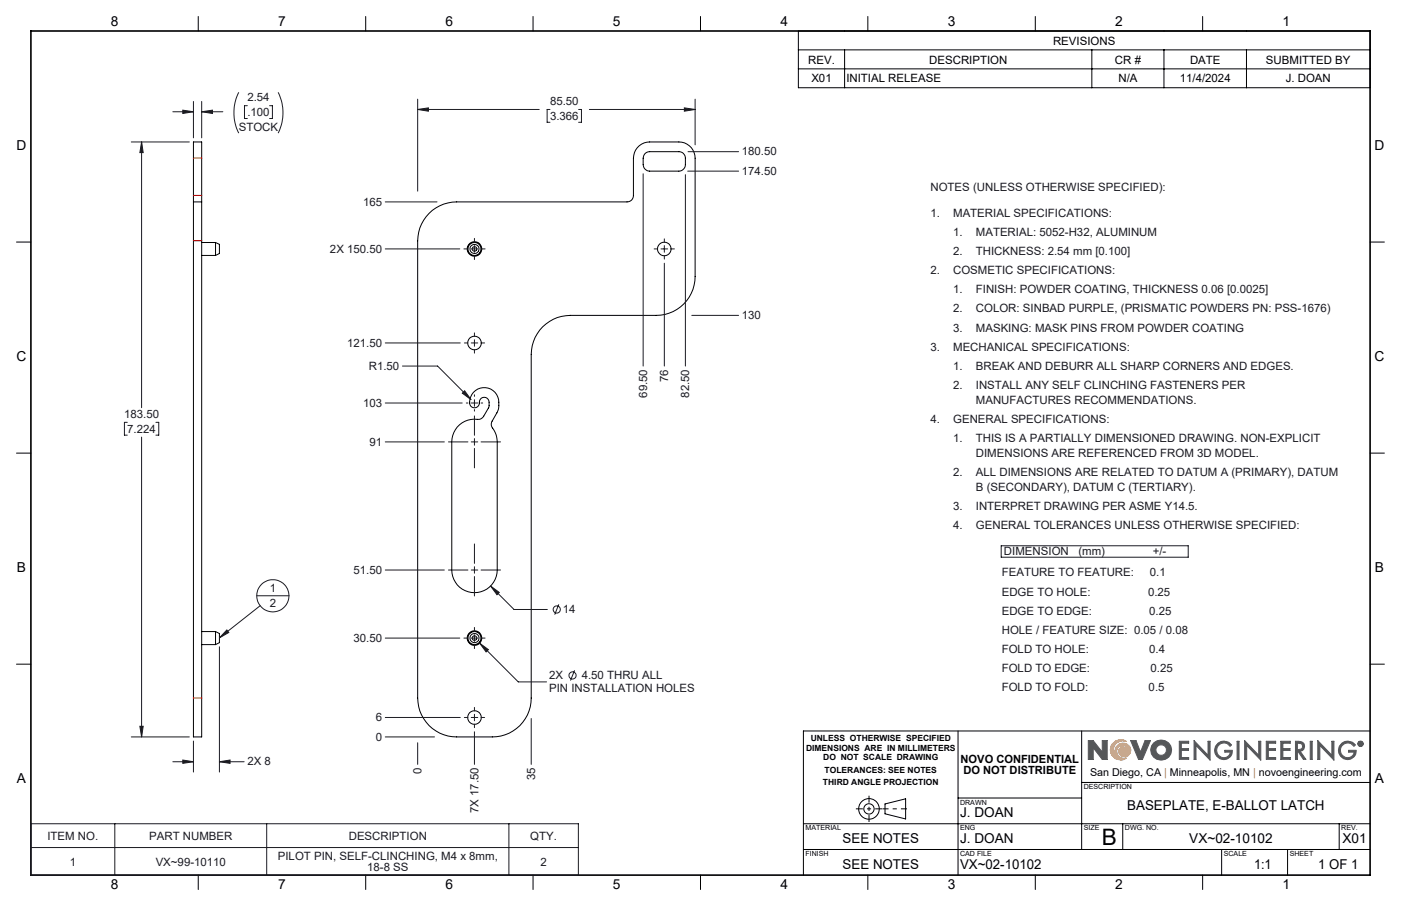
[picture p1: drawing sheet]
<svg xmlns="http://www.w3.org/2000/svg" width="432mm" height="279mm" viewBox="0 0 432 279" stroke-linecap="round" stroke-linejoin="round" font-family="sans-serif">
<g fill="none" stroke="#000" stroke-width=".31">
<path d="M61.1 5.1v4.5M112.7 5.1v4.5M164.3 5.1v4.5M215.9 5.1v4.5M267.5 5.1v4.5M319.1 5.1v4.5M370.7 5.1v4.5M198.8 47.3l.7-.4 .7-.1h9a1.99 1.99 0 0 1 2 2v2a2.05 2.05 0 0 1-2 2h-9a2.05 2.05 0 0 1-2-2v-2zM5.1 74.6h4.4M59.6 62.3v165h2.6v-165M59.6 62.3v-18.5h2.6v18.5M59.6 62.3h2.6"/>
<path d="M62.2 78.8h4.2M62.2 74.8h4.2M66.4 74.8v4M66.4 74.8l1.2 .6v2.8l-1.2 .6M132.3 65.8a12.1 12.1 0 0 1 8.5-3.5h52.5a1.93 1.93 0 0 0 1.9-2v-11.5a5 5 0 0 1 5-5h9a5 5 0 0 1 5 5v36.5a12 12 0 0 1-12 12h-26.4a12 12 0 0 0-12.1 12v106a11.9 11.9 0 0 1-12 12h-10.9a12 12 0 0 1-12.1-12v-141a11.9 11.9 0 0 1 3.6-8.5zM422.3 74.6h4.4M5.1 139.7h4.4M145.9 121a4.6 4.6 0 0 1 5.5-.9 4.6 4.6 0 0 1 2.3 5l-.4 2-1.6 2.8a2.09 2.09 0 0 0 .5 2.6l.7 1.6 .3 2.2v39.5a7 7 0 0 1-7 7 7 7 0 0 1-7-7v-39.5a7.1 7.1 0 0 1 8.5-7l1.2-.7 1.8-3.3a2.01 2.01 0 0 0-1.5-2.8 1.78 1.78 0 0 0-1.5 2.2 1.51 1.51 0 0 1-1.8 1 1.51 1.51 0 0 1-1.2-1.7 4.8 4.8 0 0 1 1.2-3zM422.3 139.7h4.4M62.2 198.8h4.2M62.2 194.8h4.2M66.4 194.8v4"/>
<path d="M66.4 194.8l1.2 .6v2.8l-1.2 .6M5.1 204.8h4.4M422.3 204.8h4.4M295.3 225.4v44.5M333.4 225.4v36.6M422.3 225.4h-174.7v44.5M247.6 254h174.7M272.8 247.9l6.3-1.6v6.3l-6.3-1.6zM295.3 246.1h38.1M333.4 241.3h88.9M346 254v8M412.7 254v8"/>
<path d="M61.1 269.9v4.4M112.7 269.9v4.4M164.3 269.9v4.4M215.9 269.9v4.4M247.6 262h174.7M267.5 269.9v4.4M319.1 269.9v4.4M370.7 269.9v4.4M376.5 262v7.9M396.8 262v7.9"/>
<circle cx="146.2" cy="76.8" r="2"/>
<circle cx="146.2" cy="76.8" r="2.24"/>
<circle cx="146.3" cy="76.8" r=".71"/>
<circle cx="146.3" cy="76.8" r="1.41"/>
<circle cx="204.7" cy="76.8" r="2.1"/>
<circle cx="146.2" cy="105.8" r="2.1"/>
<circle cx="146.2" cy="196.8" r="2.01"/>
<circle cx="146.2" cy="196.8" r="2.25"/>
<circle cx="146.2" cy="196.8" r=".72"/>
<circle cx="146.3" cy="196.8" r="1.41"/>
<circle cx="146.2" cy="221.3" r="2.1"/>
<circle cx="267.8" cy="249.5" r="1.59"/>
<circle cx="267.8" cy="249.5" r="3.2"/>
</g>
<path d="M62.2 48.8h-2.6M59.6 60.3h2.6M62.2 74.3h-2.6M59.6 215.3h2.6" fill="none" stroke="#f00" stroke-width=".31" stroke-dasharray="6.3 1.3 1.3 1.3 1.3 1.3"/>
<path d="M342.7 229.6a3.1 3.1 0 0 1 4.5-.9 2.82 2.82 0 0 0-3.9 1.7 2.82 2.82 0 0 0 2.3 3.6 2.45 2.45 0 0 1-1.1-4.2 2.45 2.45 0 0 1 4 1.5 1.88 1.88 0 0 1-1.9 2.1 1.88 1.88 0 0 1-1.8-2.2l.6-.7a1.82 1.82 0 0 1 2.4 1.5 1.89 1.89 0 0 0-2.6-2 1.89 1.89 0 0 0-.3 3.3l1.5 .6 .8-.1a3.2 3.2 0 0 1-4-.2 3.2 3.2 0 0 1-.5-4z" fill="none" stroke="#f78d2a" stroke-width=".31"/>
<g fill="none" stroke="#555759" stroke-width=".31">
<path d="M336.9 230.6v3.6h-1.5v-5.8h1.5l2.8 3.6M336.9 230.6h.1M337 230.6l2.7 3.6h1.5v-5.8h-1.5v3.6M339.7 232h.1M348.5 228.4h1.6l1.4 3.6 1.4-3.6h1.7l-2.5 5.8h-1.2zM363.5 228.6h2.9v.6h-2.3v1.7h2.2v.5h-2.2v2.2h2.3v.6h-2.9zM368 228.4l4.3 4.5v-4.3h.7v5.8l-4.4-4.5v4.3h-.6zM375.4 229.2a2.89 2.89 0 0 1 4.2 .5l-.5 .5a2.26 2.26 0 0 0-3.2-.7 2.26 2.26 0 0 0-.5 3.2 2.26 2.26 0 0 0 3.3 .4l.5-1.1h-1.7v-.6h2.3a2.78 2.78 0 0 1-4 2.5 2.78 2.78 0 0 1-.4-4.7zM381.3 228.6h.6v5.6h-.6zM383.6 228.4l4.3 4.5v-4.3h.7v5.8l-4.4-4.5v4.3h-.6zM390.3 228.6h2.9v.6h-2.3v1.7h2.2v.5h-2.2v2.2h2.3v.6h-2.9zM394.8 228.6h2.9v.6h-2.3v1.7h2.2v.5h-2.2v2.2h2.3v.6h-2.9z"/>
<path d="M399.3 228.6a2.74 2.74 0 0 1 2.6 .8l.2 .8-.3 .9-1.1 .6 1.8 2.5h-.8l-1.7-2.5h-.1v2.5h-.6zM399.9 229.2l1.1 .1a1.02 1.02 0 0 1 0 1.7l-1.1 .2zM403.8 228.6h.6v5.6h-.6zM406.2 228.4l4.3 4.5v-4.3h.6v5.8l-4.3-4.5v4.3h-.6zM413.6 229.2a2.89 2.89 0 0 1 4.2 .5l-.5 .5a2.25 2.25 0 0 0-3.3-.7 2.25 2.25 0 0 0-.2 3.4 2.25 2.25 0 0 0 3.4-.3l.1-.6h-1.6v-.6h2.3a2.79 2.79 0 0 1-4 2.5 2.79 2.79 0 0 1-.4-4.7zM419 228.9l.6 .1-.1 .4 .2 .4-.4-.4-.3 .4zM419.2 229l.3 .2-.3 .1z"/>
<circle cx="357.9" cy="231.3" r="1.64"/>
<circle cx="357.9" cy="231.3" r="3.2"/>
<circle cx="419.3" cy="229.4" r=".85"/>
<circle cx="419.3" cy="229.4" r=".71"/>
</g>
<path d="M279.5 249.4h-7.5" fill="none" stroke="#000" stroke-width=".31" stroke-dasharray="15.2 1.3 1.3 1.3" stroke-dashoffset="13.4" stroke-linecap="butt"/>
<path d="M263.8 249.4h8.1M267.8 245.4v8.1" fill="none" stroke="#000" stroke-width=".31" stroke-dasharray="15.2 1.3 1.3 1.3" stroke-dashoffset="13.1" stroke-linecap="butt"/>
<path d="M9.5 9.6h412.8v260.3h-412.8z" fill="none" stroke="#000" stroke-width=".5"/>
<path d="M343 229.1a3.2 3.2 0 0 1 4.2-.4 2.82 2.82 0 0 0-3.9 1.7 2.82 2.82 0 0 0 2.3 3.6 2.43 2.43 0 0 1-1.9-2.8 2.43 2.43 0 0 1 2.7-2 2.43 2.43 0 0 1 2.1 2.7 1.82 1.82 0 0 1-2.5 1.5 1.82 1.82 0 0 1-.9-2.7 1.73 1.73 0 0 1 2.7 1.3 1.9 1.9 0 0 0-2.6-2 1.9 1.9 0 0 0-.3 3.3l.8 .5h1.5a3.2 3.2 0 0 1-4.2-.4 3.2 3.2 0 0 1 0-4.3z" fill-rule="evenodd" fill="#f78d2a"/>
<path d="M335.4 228.4v5.8h1.5v-3.6l2.8 3.6h1.5v-5.8h-1.5v3.6l-2.8-3.6zM348.5 228.4l2.4 5.8h1.2l2.5-5.8h-1.7l-1.4 3.6-1.4-3.6zM355.6 229.1a3.1 3.1 0 0 0 .2 4.6 3.1 3.1 0 0 0 4.6-.6 3.1 3.1 0 0 0-1-4.5l-1.8-.4-1 .3zM356.2 231.3a1.65 1.65 0 0 1 3.3 0 1.65 1.65 0 0 1-3.3 0zM363.5 228.6v5.6h2.9v-.6h-2.3v-2.2h2.2v-.5h-2.2v-1.7h2.3v-.6zM368 228.4v5.8h.6v-4.3l4.4 4.5v-5.8h-.7v4.3zM375.2 229.3a2.79 2.79 0 0 0 .7 4.7 2.79 2.79 0 0 0 3.9-2.6h-2.3v.6h1.7a2.16 2.16 0 0 1-3 1.4 2.16 2.16 0 0 1-.9-3.2 2.22 2.22 0 0 1 3.8 0l.5-.5a2.92 2.92 0 0 0-4.4-.4zM381.3 228.6v5.6h.6v-5.6zM383.6 228.4v5.8h.6v-4.3l4.4 4.5v-5.8h-.7v4.3zM390.3 228.6v5.6h2.9v-.6h-2.3v-2.2h2.2v-.5h-2.2v-1.7h2.3v-.6zM394.8 228.6v5.6h2.9v-.6h-2.3v-2.2h2.2v-.5h-2.2v-1.7h2.3v-.6zM399.3 228.6v5.6h.6v-2.5l1.8 2.5h.8l-1.8-2.5 1.1-.6 .3-1.3a1.6 1.6 0 0 0-2.1-1.2zM399.9 229.2l1.3 .3 .3 .4-.3 1-1.3 .3zM403.8 228.6v5.6h.6v-5.6zM406.2 228.4v5.8h.6v-4.3l4.3 4.5v-5.8h-.6v4.3zM413.3 229.4a2.79 2.79 0 0 0 .9 4.6 2.79 2.79 0 0 0 3.8-2.6h-2.3v.6h1.6a2.18 2.18 0 0 1-3.2 1.3 2.18 2.18 0 0 1-.4-3.5 2.22 2.22 0 0 1 3.6 .4l.5-.5a2.89 2.89 0 0 0-4.5-.3zM419 228.9v.9h.2v-.4l.5 .4-.2-.4 .2-.4zM419.2 229l.3 .2-.3 .1zM418.5 229.4a.85 .85 0 0 0 1.7 0 .85 .85 0 0 0-1.7 0zM418.6 229.4a.71 .71 0 0 1 1.4 0 .71 .71 0 0 1-1.4 0z" fill-rule="evenodd" fill="#555759"/>
<g fill="none" stroke="#191924" stroke-width=".31">
<path d="M53.3 34.5h6.3M56.3 34l3.3 .5-3.3 .5zM59.6 31.3v11.2M62.2 34.5l3.3-.5v1zM62.2 31.3v11.2M62.2 34.5h6.5M73.6 28.5a14.1 14.1 0 0 0 0 12.6M76.2 32.6h-.8v3.9h.8M83.1 32.6h.9v3.9h-.9M85.7 28.5a14.1 14.1 0 0 1 0 12.6M128.7 33.8l3.3-.5v1zM128.7 33.8h37.5"/>
<path d="M128.7 30.6v28.3M169.5 33.8h-.9v3.9h.9M178.3 33.8h.9v3.9h-.9M181.6 33.8h32.6M210.9 33.3l3.3 .5-3.3 .5zM214.2 30.6v14.1M40.5 43.8h17.8M43.6 43.8l.5 3.3h-1zM43.6 43.8v81.9M198.2 53.6v59.3M211.2 53.9v59M211.9 52.8h15.7"/>
<path d="M212.1 46.8h15.5M118.7 76.8h23M118.7 62.3h16M143 76.8h1.2M145.2 76.8h2M146.2 73.5v1.3M146.2 75.7v2.1M146.2 78.8v1.2M148.3 76.8h1.2M201.6 76.8h1.1M203.7 76.8h2.1M204.8 73.7v1.1"/>
<path d="M204.8 75.7v2.1M204.8 78.8v1.1M206.8 76.8h1.1M204.8 81.2v31.7M213.2 97.3h14.4M118.7 105.8h23.2M124 112.9h10.9l10.3 10.3M143.1 105.8h1.1M145.2 105.8h2M146.2 102.7v1.1M146.2 104.8v2M146.2 107.8v1.1"/>
<path d="M148.3 105.8h1.1M39.2 130.2h-.9v4h.9M43.6 134.8v92.5M48 130.2h.9v4h-.9M118.7 136.3h18.2M118.7 124.3h23.8M138.2 136.3h6M143.2 120.5l2 2.7-2.7-2zM143.7 124.3h.5M145.2 136.3h2M145.2 124.3h2M146.2 121.7v.5"/>
<path d="M146.2 123.3v2M146.2 126.3v.5M146.2 128.3v5.9M146.2 135.3v2M146.2 138.3v6M148.3 136.3h6M148.3 124.3h.5M118.7 175.8h18.2M138.2 175.8h6M145.2 175.8h2M146.2 167.7v6M146.2 174.8v2"/>
<path d="M146.2 177.8v6M148.3 175.8h6M308.6 168.3h57.6v3.5h-57.6zM67.6 199.5v38.6M69.9 194.3l.6 .8-2.9 1.6zM79.1 183.7h10M80.2 186.8l-12.6 9.9M118.7 196.8h23M143 196.8h1.2M145.2 196.8h2M146.2 193.5v1.2M146.2 195.8v2"/>
<path d="M146.2 198.8v1.2M147.8 198.4l2.7 1.9-.7 .7zM147.8 198.4l11.9 11.9h8.8M148.3 196.8h1.2M151.2 180.7l2.7 2-.7 .7zM151.2 180.7l7.2 7.3h10.3M172.2 186.4l-1.2 3.1M146.2 218.2v1.1M177.1 206.7l-1.3 3.2M40.5 227.3h17.8M43.1 224h1l-.5 3.3zM53.3 234.9h6.3"/>
<path d="M56.3 234.4l3.3 .5-3.3 .5zM59.6 228.5v9.6M67.6 234.9l3.3-.5v1zM67.6 234.9h7.6M118.7 227.3h15.2M118.7 221.3h23.2M128.7 229.1v6.6M143.1 221.3h1.1M145.2 221.3h2M146.2 220.3v2M146.2 223.3v1.1M146.2 225.7v10"/>
<path d="M148.3 221.3h1.1M163.7 221.6v14.1M9.5 254h168.8v15.9h-168.8zM35.4 254v15.9M82.2 254v15.9M156.8 254v15.9M9.5 261.4h168.8"/>
<circle cx="84.1" cy="183.7" r="5"/>
<circle cx="171.6" cy="188" r="1.11"/>
<circle cx="176.5" cy="208.3" r="1.09"/>
</g>
<path d="M246.1 9.6h176.2v17.5h-176.2zM246.1 15.4h176.2M260.3 15.4v11.7M336.5 15.4v11.7M358.7 15.4v11.7M384.2 15.4v11.7M246.1 21.2h176.2" fill="none" stroke="#000" stroke-width=".31"/>
<path d="M128.7 33.8l3.3-.5v1zM210.9 33.3l3.3 .5-3.3 .5zM143.2 120.5l-.7 .7 2.7 2zM151.2 180.7l2 2.7 .7-.7zM147.8 198.4l2 2.6 .7-.7zM56.3 34l3.3 .5-3.3 .5zM62.2 34.5l3.3-.5v1zM43.6 43.8l.5 3.3h-1zM43.1 224h1l-.5 3.3zM56.3 234.4l3.3 .5-3.3 .5zM67.6 234.9l3.3-.5v1zM69.9 194.3l.6 .8-2.9 1.6z" fill="#191924"/>
<text font-size="7" x="339.5" y="260.5">B</text>
<g font-size="4.2">
<text x="34.1" y="8.1">8</text>
<text x="85.7" y="8.1">7</text>
<text x="137.3" y="8.1">6</text>
<text x="188.9" y="8.1">5</text>
<text x="240.5" y="8.1">4</text>
<text x="292.1" y="8.1">3</text>
<text x="343.7" y="8.1">2</text>
<text x="395.3" y="8.1">1</text>
<text x="5.1" y="46.4">D</text>
<text x="423.7" y="46.4">D</text>
<text x="5.1" y="111.4">C</text>
<text x="423.7" y="111.4">C</text>
<text x="5.2" y="176.5">B</text>
<text x="423.8" y="176.5">B</text>
<text x="5.2" y="241.6">A</text>
<text x="423.8" y="241.6">A</text>
<text x="347.4" y="249.9">BASEPLATE, E-BALLOT LATCH</text>
<text x="295.9" y="252">J. DOAN</text>
<text x="259.7" y="260">SEE NOTES</text>
<text x="295.9" y="260">J. DOAN</text>
<text x="366.5" y="260">VX~02-10102</text>
<text x="413.8" y="260">X01</text>
<text x="259.7" y="267.9">SEE NOTES</text>
<text x="295.9" y="267.9">VX~02-10102</text>
<text x="386.5" y="267.9">1:1</text>
<text x="406.3" y="267.9">1 OF 1</text>
<text x="34.1" y="274.2">8</text>
<text x="85.7" y="274.2">7</text>
<text x="137.3" y="274.2">6</text>
<text x="188.9" y="274.2">5</text>
<text x="240.5" y="274.2">4</text>
<text x="292.1" y="274.2">3</text>
<text x="343.7" y="274.2">2</text>
<text x="395.3" y="274.2">1</text>
</g>
<g font-size="3.5">
<text x="324.6" y="13.8">REVISIONS</text>
<text x="249.1" y="19.6">REV.</text>
<text x="286.4" y="19.6">DESCRIPTION</text>
<text x="343.6" y="19.6">CR #</text>
<text x="366.8" y="19.6">DATE</text>
<text x="390.2" y="19.6">SUBMITTED BY</text>
<text x="250.1" y="25.4">X01</text>
<text x="260.8" y="25.4">INITIAL RELEASE</text>
<text x="344.7" y="25.4">N/A</text>
<text x="363.6" y="25.4">11/4/2024</text>
<text x="396.3" y="25.4">J. DOAN</text>
<text x="296.1" y="235.2">NOVO CONFIDENTIAL</text>
<text x="296.9" y="238.7">DO NOT DISTRIBUTE</text>
</g>
<g font-size="3.5" fill="#191924">
<text x="76.2" y="31.2">2.54</text>
<text x="76.2" y="35.7">.100</text>
<text x="169.5" y="32.4">85.50</text>
<text x="73.6" y="40.3">STOCK</text>
<text x="169.5" y="36.9">3.366</text>
<text x="228.6" y="47.9">180.50</text>
<text x="228.6" y="53.9">174.50</text>
<text x="286.8" y="58.9">NOTES (UNLESS OTHERWISE SPECIFIED):</text>
<text x="111.9" y="63.4">165</text>
<text x="286.8" y="66.8">1.</text>
<text x="293.8" y="66.8">MATERIAL SPECIFICATIONS:</text>
<text x="101.7" y="77.9">2X 150.50</text>
<text x="293.8" y="72.7">1.</text>
<text x="300.8" y="72.7">MATERIAL: 5052-H32, ALUMINUM</text>
<text x="293.8" y="78.6">2.</text>
<text x="300.8" y="78.6">THICKNESS: 2.54 mm [0.100]</text>
<text x="286.8" y="84.5">2.</text>
<text x="293.8" y="84.5">COSMETIC SPECIFICATIONS:</text>
<text x="293.8" y="90.4">1.</text>
<text x="300.8" y="90.4">FINISH: POWDER COATING, THICKNESS 0.06 [0.0025]</text>
<text x="228.6" y="98.4">130</text>
<text x="293.8" y="96.3">2.</text>
<text x="300.8" y="96.3">COLOR: SINBAD PURPLE, (PRISMATIC POWDERS PN: PSS-1676)</text>
<text x="107" y="106.9">121.50</text>
<text x="293.8" y="102.3">3.</text>
<text x="300.8" y="102.3">MASKING: MASK PINS FROM POWDER COATING</text>
<text x="286.8" y="108.2">3.</text>
<text x="293.8" y="108.2">MECHANICAL SPECIFICATIONS:</text>
<text x="113.7" y="114">R1.50</text>
<text x="205.9" y="117.8" transform="rotate(-90 205.9 117.8)">76</text>
<text x="293.8" y="114.1">1.</text>
<text x="293.8" y="120">2.</text>
<text x="300.8" y="114.1">BREAK AND DEBURR ALL SHARP CORNERS AND EDGES.</text>
<text x="300.8" y="120">INSTALL ANY SELF CLINCHING FASTENERS PER</text>
<text x="111.9" y="125.4">103</text>
<text x="199.4" y="122.7" transform="rotate(-90 199.4 122.7)">69.50</text>
<text x="212.4" y="122.7" transform="rotate(-90 212.4 122.7)">82.50</text>
<text x="300.8" y="124.5">MANUFACTURES RECOMMENDATIONS.</text>
<text x="38.3" y="128.9">183.50</text>
<text x="286.8" y="130.4">4.</text>
<text x="293.8" y="130.4">GENERAL SPECIFICATIONS:</text>
<text x="39.2" y="133.4">7.224</text>
<text x="113.9" y="137.4">91</text>
<text x="293.8" y="136.3">1.</text>
<text x="300.8" y="136.3">THIS IS A PARTIALLY DIMENSIONED DRAWING. NON-EXPLICIT</text>
<text x="300.8" y="140.9">DIMENSIONS ARE REFERENCED FROM 3D MODEL.</text>
<text x="293.8" y="146.8">2.</text>
<text x="300.8" y="146.8">ALL DIMENSIONS ARE RELATED TO DATUM A (PRIMARY), DATUM</text>
<text x="300.8" y="151.3">B (SECONDARY), DATUM C (TERTIARY).</text>
<text x="293.8" y="157.2">3.</text>
<text x="300.8" y="157.2">INTERPRET DRAWING PER ASME Y14.5.</text>
<text x="293.8" y="163.1">4.</text>
<text x="300.8" y="163.1">GENERAL TOLERANCES UNLESS OTHERWISE SPECIFIED:</text>
<text x="309.4" y="171">DIMENSION</text>
<text x="332.4" y="171">(mm)</text>
<text x="355.3" y="171">+/-</text>
<text x="109" y="176.9">51.50</text>
<text x="308.8" y="177.8">FEATURE TO FEATURE:</text>
<text x="354.4" y="177.8">0.1</text>
<text x="83.1" y="182.5">1</text>
<text x="308.8" y="183.7">EDGE TO HOLE:</text>
<text x="353.8" y="183.7">0.25</text>
<text x="83.1" y="187.3">2</text>
<text x="173.4" y="189.1">14</text>
<text x="308.8" y="189.6">EDGE TO EDGE:</text>
<text x="354.2" y="189.6">0.25</text>
<text x="109" y="197.9">30.50</text>
<text x="308.8" y="195.5">HOLE / FEATURE SIZE: 0.05 / 0.08</text>
<text x="308.8" y="201.4">FOLD TO HOLE:</text>
<text x="354.2" y="201.4">0.4</text>
<text x="169.3" y="209.5">2X</text>
<text x="179.3" y="209.5">4.50 THRU ALL</text>
<text x="308.8" y="207.3">FOLD TO EDGE:</text>
<text x="354.6" y="207.3">0.25</text>
<text x="169.3" y="213.4">PIN INSTALLATION HOLES</text>
<text x="308.8" y="213.2">FOLD TO FOLD:</text>
<text x="354" y="213.2">0.5</text>
<text x="115.8" y="222.4">6</text>
<text x="115.8" y="228.4">0</text>
<text x="76.2" y="236.1">2X 8</text>
<text x="129.9" y="238.6" transform="rotate(-90 129.9 238.6)">0</text>
<text x="164.9" y="240.6" transform="rotate(-90 164.9 240.6)">35</text>
<text x="147.4" y="250.8" transform="rotate(-90 147.4 250.8)">7X 17.50</text>
<text x="14.6" y="259">ITEM NO.</text>
<text x="46" y="259">PART NUMBER</text>
<text x="107.5" y="259">DESCRIPTION</text>
<text x="163.5" y="259">QTY.</text>
<text x="21.5" y="266.9">1</text>
<text x="48" y="266.9">VX~99-10110</text>
<text x="85.6" y="265.2">PILOT PIN, SELF-CLINCHING, M4 x 8mm,</text>
<text x="113.2" y="268.7">18-8 SS</text>
<text x="166.6" y="266.9">2</text>
</g>
<text font-size="3.3" x="336" y="239.4">San Diego, CA | Minneapolis, MN | novoengineering.com</text>
<g font-size="2.6">
<text x="248.4" y="231.5">DIMENSIONS ARE IN MILLIMETERS</text>
<text x="249.9" y="228.6">UNLESS OTHERWISE SPECIFIED</text>
<text x="253.7" y="234.4">DO NOT SCALE DRAWING</text>
<text x="254.2" y="238.5">TOLERANCES: SEE NOTES</text>
<text x="253.7" y="242.1">THIRD ANGLE PROJECTION</text>
</g>
<g font-size="2.2">
<text x="334" y="243.4">DESCRIPTION</text>
<text x="295.9" y="248.2">DRAWN</text>
<text x="248.3" y="256.1">MATERIAL</text>
<text x="295.9" y="256.1">ENG</text>
<text x="334" y="256.1">SIZE</text>
<text x="346.7" y="256.1">DWG. NO.</text>
<text x="413.4" y="256.1">REV.</text>
<text x="248.3" y="264">FINISH</text>
<text x="295.9" y="264">CAD FILE</text>
<text x="377.2" y="264">SCALE</text>
<text x="397.5" y="264">SHEET</text>
</g>
</svg>
